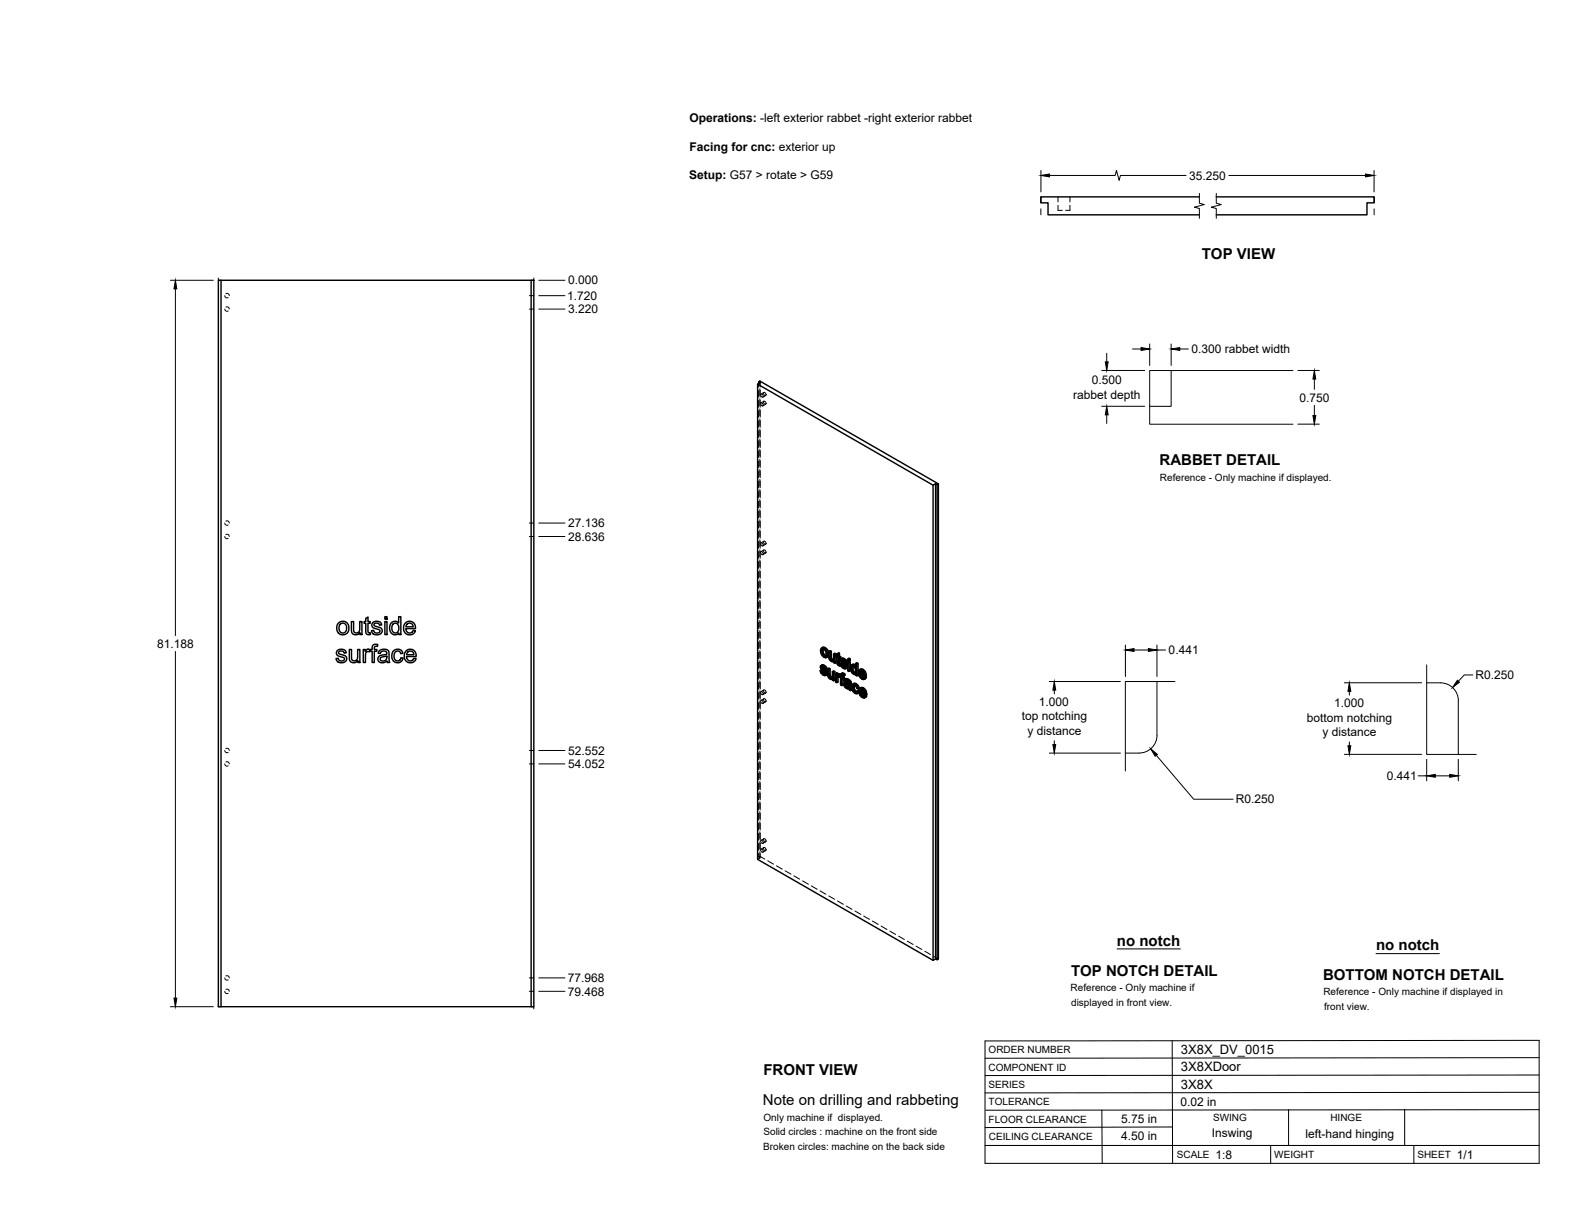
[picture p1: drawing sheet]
<svg xmlns="http://www.w3.org/2000/svg" width="559mm" height="432mm" viewBox="0 0 559 432" stroke-linecap="round" stroke-linejoin="round" font-family="sans-serif">
<!-- layer: Hidden -->
<g fill="none" stroke="#000" stroke-width=".35">
<path d="M375.4 72.8v1.8h1.5M375.4 69.9v1.7M379.6 72.8v1.8h-1.5M379.6 69.9v1.7M79.8 109.7l.4 .6h.7M79.8 104.9l.4 .7h.7M80.1 109l.8-.1 .4 .8M80.1 104.2h.8l.4 .7M269.2 136.1v1.2M269.2 138.5v2.4M269.6 135.2v1.6M269.6 137.9v2.4"/>
<path d="M269.7 135.8v1.5M269.7 138.5v2.4M269.9 139.9a.55 .55 0 0 1 .8 .3 .55 .55 0 0 1-.3 .7l-.4-.4zM271 139.3a.6 .6 0 0 1 .7 .3 .6 .6 0 0 1-.3 .8l-.4-.5zM271 139.2l-1 .6M269.2 142.1v2.4M269.2 145.7v2.3M269.2 149.2v2.4M269.2 152.8v2.4M269.2 156.4v2.4M269.2 160v2.3M269.6 141.5v2.4"/>
<path d="M269.6 145.1v2.4M269.6 148.7v2.3M269.6 152.2v2.4M269.6 155.8v2.4M269.6 159.4v2.4M269.7 142.1v2.4M269.7 145.7v2.3M269.7 149.2v2.4M269.7 152.8v2.4M269.7 156.4v2.4M269.7 160v2.3M270 143a.56 .56 0 0 1 .7 .3 .56 .56 0 0 1-.3 .7l-.5-.6z"/>
<path d="M271 142.4a.58 .58 0 0 1 .7 .3 .58 .58 0 0 1-.3 .8l-.4-.5zM271 142.3l-1 .6M271.7 143.4l-1 .6M271.7 140.3l-1 .6M269.2 163.5v2.4M269.2 167.1v2.4M269.2 170.7v2.4M269.2 174.2v2.4M269.2 177.8v2.4M269.6 163v2.3M269.6 166.5v2.4M269.6 170.1v2.4"/>
<path d="M269.6 173.7v2.4M269.6 177.2v2.4M269.7 163.5v2.4M269.7 167.1v2.4M269.7 170.7v2.4M269.7 174.2v2.4M269.7 177.8v2.4M79.8 190.4l.4 .6h.7M79.8 185.6l.4 .7h.7M80.1 189.7h.9l.3 .7M80.1 184.9h.9l.3 .7M269.2 181.4v2.4"/>
<path d="M269.2 185v2.3M269.2 188.5v2.4M269.2 192.1v2.4M269.2 195.7v2.4M269.2 199.2v2.4M269.6 180.8v2.4M269.6 184.4v2.4M269.6 188v2.4M269.6 191.5v2.4M269.6 195.1v2.4M269.6 198.7v2.4M269.7 181.4v2.4"/>
<path d="M269.7 185v2.3M269.7 188.5v2.4M269.7 192.1v2.4M269.7 195.7v2.4M269.7 199.2v2.4M269.9 195.8a.58 .58 0 0 1 .8 .3 .58 .58 0 0 1-.3 .7l-.4-.4zM270 192.6a.6 .6 0 0 1 .7 .4 .6 .6 0 0 1-.3 .7l-.4-.4zM271 195.2a.6 .6 0 0 1 .7 .3 .6 .6 0 0 1-.3 .8l-.4-.5zM271 192a.56 .56 0 0 1 .7 .4 .56 .56 0 0 1-.3 .7l-.5-.6zM271 195.1l-1 .6M271 192l-1 .6M271.7 196.2l-1 .6"/>
<path d="M271.7 193.1l-1 .6M269.2 202.8v2.4M269.2 206.4v2.4M269.2 210v2.3M269.2 213.5v2.4M269.2 217.1v2.4M269.6 202.2v2.4M269.6 205.8v2.4M269.6 209.4v2.4M269.6 213v2.3M269.6 216.5v2.4M269.7 202.8v2.4"/>
<path d="M269.7 206.4v2.4M269.7 210v2.3M269.7 213.5v2.4M269.7 217.1v2.4M269.2 220.7v2.4M269.2 224.3v2.3M269.2 227.8v2.4M269.2 231.4v2.4M269.2 235v2.3M269.2 238.5v2.4M269.6 220.1v2.4M269.6 223.7v2.4"/>
<path d="M269.6 227.2v2.4M269.6 230.8v2.4M269.6 234.4v2.4M269.6 238v2.3M269.7 220.7v2.4M269.7 224.3v2.3M269.7 227.8v2.4M269.7 231.4v2.4M269.7 235v2.3M269.7 238.5v2.4M291.4 237.7l.4 .9M291.5 236.4l-.5 .2"/>
<path d="M291.6 236.1l-.5 .2M291.6 230.7l-.5 .2M291.6 237.7l.3 .3M291.6 236.8l-.5 .3M291.7 235.9l-.2 .8 .7 .9a1.19 1.19 0 0 1 .9 1.3h-.4M291.8 238.6l.7 .7 .8 .1M291.8 238.6l-.5 .2M291.9 237.8l-.1 .1M291.9 237.3l-.5 .3M291.9 232l.9 .9 .9 .1M291.9 232l-.4 .3M291.9 236.6h-.1"/>
<path d="M292 229.6l-.4 .9 .3 1.5M292 236.4l-.5 .2M292.1 236.4l-.5 .2M292.2 230.2l-.1 .2M292.2 230.2l.8 .2 .5 .9v.9l-.5 .4M292.2 230.2l-.4 .2M292.5 236.5l-.5 .2a.33 .33 0 0 1 .2-.4 .33 .33 0 0 1 .4 .3l.9 .9M292.5 239.3l-.4 .2M292.6 237.4l.3 .3M292.8 230.2l-.5 .3M292.8 232.9l-.5 .3M292.9 236.9l-.5 .2"/>
<path d="M293 239l-.4 .2M293 238.4l-.5 .2M293.1 237.3l-.5 .3M293.1 239.5l-.5 .2M293.1 238.7l-.4 .3M293.3 230.8l-.4 .3M293.3 232.5l-.4 .3M293.4 233.1l-.4 .3M293.6 231.8l-.5 .2M294.1 237.1l.2 2.8 .8 .8 .7-.1v.5l.4 .2M294.1 239.4l-.4 .3M294.3 239.9l-.5 .3"/>
<path d="M294.5 230.8l.2 2.9 .8 .8 .7-.1v.4l.4 .3M294.5 233.2l-.4 .2M294.7 233.7l-.5 .2M295 234.1l-.5 .2M295.4 234.4l-.4 .3M295.8 238l-.1 2.1-.4 .3M296 234.1l-.4 .3M296.1 234l-.5 .3 .3-.2M296.2 231.8v2l-.5 .3M296.2 234.8l-.4 .3M296.2 234.4l-.4 .3M296.9 238.7v3l.4 .3"/>
<path d="M297.1 232.3l-.2 .1M297.3 239.4l-.5 .2M297.4 231.8v.7l-.3-.2v.4l.3 .2 .1 2.4 .8 .8-.2-.6M297.4 232.5l-.8 .5v-.4M297.4 232.9l-.5 .3M297.4 239.8l-.1 .1M297.5 235.3l-.5 .2M297.5 239.2l-.2 .1M297.5 239.7l-.4 .2M297.6 239.6l-.5 .3M297.6 235.6l-.4 .3M297.8 239.7l-.4 .2 .3-.3 .5 .4 .1-.4 .4 .5v2.6l.4 .3"/>
<path d="M297.8 233.2l-.4 .2M298 235.9l-.4 .3M298.3 233.4l-.5-.2v.5M298.3 239.6l-.5 .2M298.3 239.9l-.4 .3 .3-.2M298.3 239.6l-.5 .3M298.3 235.6h-.2M298.3 236.1h-.1M298.5 235.3l.4 .9M298.6 234l-.4 .3M298.7 239.7l-.5 .3M298.7 233.7l-.5 .2"/>
<path d="M298.7 235.3l.3 .3M298.7 234.5l-.4 .2M298.7 239l-.4 .2M298.8 233.6l-.2 .7 .7 .9a1.11 1.11 0 0 1 .9 1.3h-.4l.4-.2M298.9 238.8l-.2 .9-.4-.2M298.9 236.2l.8 .7 .8 .1M298.9 236.2l-.5 .3M299 235.4l-.1 .1M299 234.9l-.5 .3M299 234.2l-.1 .1M299.1 234.3a.33 .33 0 0 1 .2-.4 .33 .33 0 0 1 .4 .3l.5 .7 .4 .2M299.1 234l-.4 .3"/>
<path d="M299.2 234l-.5 .3M299.2 239.4l-.5 .2M299.5 239.4l-.5 .3M299.6 234.1l-.5 .3M299.7 236.9l-.5 .2M299.7 235l.3 .3M299.7 239.6l-.4-.2-.2 .3M300 234.5l-.4 .2M300.1 236.6l-.4 .2 .4-.2M300.1 236l-.4 .2M300.2 234.9l-.5 .3M300.2 237.1l-.5 .2"/>
<path d="M301.2 234.7v3l.5 .3M301.2 233.6v.5l.5 .3M301.2 237.7l-.4 .3M301.2 234.1l-.4 .3M302.2 236.7l-.5 .3M302.3 236l-.4 .3M302.3 237.7l-.4 .2M302.5 235.8l-.3 .5v1a1.49 1.49 0 0 0 1.8 1.7v.3l.4 .3M302.7 238.4l-.4 .3M302.8 236.3l-.1 .2M302.8 236.3l.7 .1 .5 .8v1.2l-.5 .3M302.8 236.3l-.3 .2"/>
<path d="M302.9 236.2l-.5 .3M303.3 239l-.4 .2M303.3 236.3l-.4 .2M303.7 236.2l-.1 .1M303.8 238.6l-.4 .2M303.8 236.9l-.4 .2M304 235.2v1.4l-.4-.6M304 236.6l-.4 .3M304 239.3l-.4 .3M304 239l-.4 .2M304 237.9l-.4 .2M305 238.4l-.5 .3"/>
<path d="M305.3 239.7l-.4 .3M305.3 237.4l-.3 .7 .3 1.6 .9 1 .9 .1M305.4 238.8l-.4 .2M305.5 239.3l-.1-.5 2 1.1M305.7 237.9l-.2 .2M305.7 237.9l.8 .3 .4 1-.6-.3M305.7 237.9l-.5 .2M306.2 237.9l-.4 .3M306.7 238.5l-.4 .3M306.9 239.2l-.4 .3M269.2 242.1v2.4M269.2 245.7v2.4"/>
<path d="M269.2 249.3v2.3M269.2 252.8v2.4M269.2 256.4v2.4M269.2 260v2.4M269.6 241.5v2.4M269.6 245.1v2.4M269.6 248.7v2.4M269.6 252.3v2.3M269.6 255.8v2.4M269.6 259.4v2.4M269.7 242.1v2.4M269.7 245.7v2.4"/>
<path d="M269.7 249.3v2.3M269.7 252.8v2.4M269.7 256.4v2.4M269.7 260v2.4M270 248.5a.56 .56 0 0 1 .7 .4 .56 .56 0 0 1-.3 .7l-.5-.7zM270 245.4a.56 .56 0 0 1 .7 .3 .56 .56 0 0 1-.3 .8l-.5-.7zM271 248a.58 .58 0 0 1 .7 .3 .58 .58 0 0 1-.3 .7l-.4-.4zM271 244.8a.6 .6 0 0 1 .7 .4 .6 .6 0 0 1-.3 .7l-.4-.4zM271 247.9l-1 .6M271 244.8l-1 .6M271.7 249l-1 .6M271.7 245.9l-1 .6"/>
<path d="M294.6 240.3l-.5 .3M295 240.7l-.5 .2M295.4 240.4l-.2 .1M295.6 240.3l-.5 .3M295.7 240.2l-.4 .3M295.8 240.6l-.4 .3M295.8 241.1l-.4 .2M296.9 241.7l-.5 .3M298.7 242.7l-.5 .3M298.7 240.1l-.5 .3M299.1 240.4l-.4 .2M299.6 240.7l-.5-.3v.5"/>
<path d="M299.8 242.6l-.4 .2M299.9 241.3l-.5 .2M299.9 242.2l-.5 .3M300 242.1l-.2 .7 .2 .5 .8 .7 .9 .1 .1 .4M300 243.3l-.4 .3M300.1 240.9l-.5 .2M300.1 240.8l-.2 .5 .4 .3M300.2 242.9l.4-.3a.75 .75 0 0 1 .8 .2 .75 .75 0 0 1 .1 .8l-.4 .2M300.3 241.6a.86 .86 0 0 1 1 0 .86 .86 0 0 1 .3 .9l-.4-.1M300.4 242.6l-.4 .2 .4-.2M300.5 242.6l-.4 .2M300.5 241.3l-.4 .2"/>
<path d="M300.7 244l-.5 .2M301 241.4l-.5 .3M301.2 244.1l-.5 .3M301.4 243.7l-.4 .3M301.5 241.9l-.4 .2M301.6 243.6l-.5 .3 .2-.1M301.6 242.9l-.4 .3M301.6 242.5l-.4 .3M301.6 242.4l-.4 .2M301.7 244.1l-.5 .2M301.8 244.5l.4 .3M301.8 244.5l-.5 .3"/>
<path d="M302.6 243.5l-.4 .3M302.8 242.7l-.5 .3M302.9 244.9l-.4 .2M303 242.5l-.4 1 .3 1.4 .9 .8 .7 .2M303.1 243.2a.77 .77 0 0 1 1-.1 .77 .77 0 0 1 .3 .9l.4 .2M303.3 243l-.5 .2M303.8 245.7l-.4 .3M303.8 243l-.4 .3M304.2 243.4l-.4 .3M304.2 245.4h-.2M304.2 245.4l-.4 .3M304.4 244l-.4 .2"/>
<path d="M304.5 245l-.3 .4M304.7 245.1l.2 .2-.2 .4M304.9 245.3l-.2 .1M305.1 245l-.4 .2M305.5 244l-.4 .8 .4 1.5 .9 .9 .8 .1M305.5 246.3l-.5 .2M305.6 245.3l-.5 .3M305.7 245.9l-.1-.6 1.9 1.1M305.8 244.4l-.2 .2M305.8 244.4l.9 .4 .3 1-.5-.4M305.8 244.4l-.4 .3M306.2 240.7l-.4 .2"/>
<path d="M306.3 244.5l-.4 .3M306.4 247.2l-.5 .3M306.4 240.3h.2M306.6 246.9h.2M306.7 240.3l-.4 .2 .3-.2M306.8 246.9l-.4 .2M306.9 245.1l-.5 .2M306.9 240l-.1 .1M307 240.8l-.5 .3M307 240.1l-.4 .2M307 245.8l-.4 .2M307 246.6h.1"/>
<path d="M307.1 247.4l-.4 .3M307.1 246.7l-.3 .2M79.8 271l.4 .7h.7M79.8 266.3l.4 .7h.7M80.1 270.4l.8-.1 .4 .7M80.1 265.6h.8l.4 .7M269.2 263.5v2.4M269.2 267.1v2.4M269.2 270.7v2.4M269.2 274.3v2.3M269.2 277.8v2.4M269.6 263v2.3"/>
<path d="M269.6 266.6v2.3M269.6 270.1v2.4M269.6 273.7v2.4M269.6 277.3v2.4M269.7 263.5v2.4M269.7 267.1v2.4M269.7 270.7v2.4M269.7 274.3v2.3M269.7 277.8v2.4M269.2 281.4v2.4M269.2 285v2.4M269.2 288.5v2.4"/>
<path d="M269.2 292.1v2.4M269.2 295.7v2.4M269.2 299.3v2.3M269.6 280.8v2.4M269.6 284.4v2.4M269.6 288v2.4M269.6 291.5v2.4M269.6 295.1v2.4M269.6 298.7v2.4M269.7 281.4v2.4M269.7 285v2.4M269.7 288.5v2.4"/>
<path d="M269.7 292.1v2.4M269.7 295.7v2.4M269.7 299.3v2.3M269.9 298.2a.58 .58 0 0 1 .8 .3 .58 .58 0 0 1-.3 .8l-.4-.5zM271 297.6a.6 .6 0 0 1 .7 .4 .6 .6 0 0 1-.3 .7l-.4-.5zM271 297.6l-1 .6M271.7 298.7l-1 .6M269.2 302.8v1.3M269.6 303.8l-.4 .3 .5 .3-.9 .5M269.6 303.8l1.7 1M269.6 302.3v1.5M269.7 302.8v1.6"/>
<path d="M269.9 301.3a.55 .55 0 0 1 .8 .3 .55 .55 0 0 1-.3 .8l-.4-.5zM271 300.7a.6 .6 0 0 1 .7 .4 .6 .6 0 0 1-.3 .7l-.4-.4zM271 300.7l-1 .6M271.7 301.8l-1 .6M272.4 305.4l2 1.2M275.5 307.2l2 1.2M278.6 309l2 1.2M281.7 310.7l2 1.2M284.8 312.5l2 1.2M287.8 314.3l2.1 1.2M291 316.1l2 1.2M294 317.9l2.1 1.2"/>
<path d="M297.1 319.7l2.1 1.2M300.2 321.5l2.1 1.1M303.3 323.2l2.1 1.2M306.4 325l2.1 1.2M309.5 326.8l2.1 1.2M312.6 328.6l2.1 1.2M315.7 330.4l2.1 1.2M318.8 332.1l2.1 1.2M321.9 333.9l2.1 1.2M325 335.7l2.1 1.2M328.1 337.5l2.1 1.2M331.2 339.3l1.7 1"/>
<path d="M79.8 351.7l.4 .7h.7M79.8 347l.4 .7h.7M80.1 351h.8l.4 .7M80.1 346.3l.8-.1 .4 .8"/>
</g>
<!-- layer: Visible -->
<g fill="none" stroke="#000" stroke-width=".51">
<path d="M425.5 69.9h-56.2v2.1h2.5v4.2h53.7M431.5 69.9h56v2.1h-2.5v4.2h-53.5M78.4 99.4h110M188.4 99.4h1v257.8h-1zM268.8 136.3l62.2 35.8M269.2 135.5l.5 .3-.9 .5v168.6l62.2 35.8M269.2 136.1v-.6l.4-.3 63.3 36.5M331 172.1l.9-.5v168.6l-.9 .5zM331.9 171.6l.6 .3v168.6l-.6-.3M332.5 171.9l.4-.2v168.6l-.4 .2M129.8 219.4l.8-.5v1.6h.7v.6h-.7v2.9l.2 .5h.5l.1 .6a1.14 1.14 0 0 1-1.3-.1 1.14 1.14 0 0 1-.3-1.2v-2.7h-.6v-.6h.6zM136.5 218.8h.8v.9h-.8z"/>
<path d="M119.7 230.8l.8-.4a1.7 1.7 0 0 1 2.4 1.2l-.8 .1a.96 .96 0 0 0-1-.8 .96 .96 0 0 0-.9 1l1 .4a1.53 1.53 0 0 1 1.8 1.8 2.03 2.03 0 0 1-2 1.1 2.03 2.03 0 0 1-1.8-1.5l.8-.1a1.08 1.08 0 0 0 1.1 1 1.08 1.08 0 0 0 1-1.1l-.4-.3a2.24 2.24 0 0 1-2.3-1.3zM120.2 220.9l.7-.4a2.33 2.33 0 0 1 2.9 2.8 2.33 2.33 0 0 1-3.7 1.3 2.88 2.88 0 0 1 .1-3.7zM120.6 221.5l.7-.4a1.73 1.73 0 0 1 1.7 1.8 1.73 1.73 0 0 1-1.7 1.7l-.3-.2a2.21 2.21 0 0 1-.4-2.9zM123.9 230.4h.8v2.6a1.15 1.15 0 0 0 1.2 1.5 1.15 1.15 0 0 0 1-1.6v-2.5h.8v4.7h-.7v-.7a1.65 1.65 0 0 1-2 .7 1.65 1.65 0 0 1-1.1-1.8zM124.7 220.5h.8v2.6a1.15 1.15 0 0 0 1.1 1.5 1.15 1.15 0 0 0 1-1.6v-2.5h.8v4.6h-.7v-.6a1.65 1.65 0 0 1-1.9 .7 1.65 1.65 0 0 1-1.1-1.8zM128.9 230.4h.7v.7a1.11 1.11 0 0 1 1.7-.5l.7-.2v-.4a1.31 1.31 0 0 1 .6-1.3 1.31 1.31 0 0 1 1.4 0l-.1 .6a.74 .74 0 0 0-1.1 .7v.4h.9v.7h-.9v4h-.8v-4h-.7v-.4l-.2 .6a.84 .84 0 0 0-.9-.1 .84 .84 0 0 0-.5 .8v3.1h-.8zM132.3 220.9l.8-.4a1.7 1.7 0 0 1 2.3 1.2l-.7 .1a.96 .96 0 0 0-1-.8 .96 .96 0 0 0-.9 .9l.6 .4a1.95 1.95 0 0 1 2.2 1.3 1.95 1.95 0 0 1-1.8 1.6 1.95 1.95 0 0 1-2-1.4l.7-.2a1.1 1.1 0 0 0 1.2 1 1.1 1.1 0 0 0 1-1l-.4-.3a2.21 2.21 0 0 1-2.4-1.3zM134.5 231a2.2 2.2 0 0 1 3.5 .4l.3 3.7h-.8l-.2-.6a1.76 1.76 0 0 1-1.9 .7 1.76 1.76 0 0 1-1.3-1.6v-.2a1.71 1.71 0 0 1 1.7-1l.4-.1a.72 .72 0 0 0 1-.6 .72 .72 0 0 0-.9-.7l-1 .2-.4 .7-.7-.1zM135 233.4l2.2-.7a1.3 1.3 0 0 1-.6 1.7 1.3 1.3 0 0 1-1.7-.6zM136.5 220.5h.8v4.6h-.8zM138.8 221a1.73 1.73 0 0 1 2.6 .1v-2.3h.8v6.3h-.7v-.5a1.89 1.89 0 0 1-2.3 .4 1.89 1.89 0 0 1-1-2.2zM139.4 221.5l.4-.3a1.76 1.76 0 0 1 1.7 1 1.76 1.76 0 0 1-.4 2l-.4 .3a1.77 1.77 0 0 1-1.7-1 1.77 1.77 0 0 1 .4-2z"/>
<path d="M139.6 231l.1-.1a1.93 1.93 0 0 1 3.2 .9l-.7 .1a1.29 1.29 0 0 0-1.7-.7 1.29 1.29 0 0 0-.7 1.7l.1 .7a1.18 1.18 0 0 0 1.3 .9 1.18 1.18 0 0 0 1-1.1l.8 .1-.3 .9a2.16 2.16 0 0 1-2.9 .4 2.16 2.16 0 0 1-.7-2.9zM143.9 220.9a2.13 2.13 0 0 1 2.5-.2 2.13 2.13 0 0 1 1 2.3h-3.4l.1 .7a1.29 1.29 0 0 0 1.3 .9 1.29 1.29 0 0 0 1.2-.9l.8 .1-.3 .6a2.32 2.32 0 0 1-3.2 .3 2.32 2.32 0 0 1-.4-3.2zM144 231a2.15 2.15 0 0 1 2.6-.4 2.15 2.15 0 0 1 1.1 2.3h-3.5l.2 .7a1.3 1.3 0 0 0 1.2 .9 1.3 1.3 0 0 0 1.2-.9l.8 .1-.3 .6a2.32 2.32 0 0 1-3.2 .3 2.32 2.32 0 0 1-.4-3.2zM144.4 221.4l1.3-.3a1.27 1.27 0 0 1 .9 1.3h-2.6zM144.7 231.4l1.2-.4a1.23 1.23 0 0 1 .9 1.3h-2.5zM291 237.9l.7 1.3 .8 .5 .5-.1M291.3 236.2l.6-.3 .8 .3 .8 1.3-.5 .3-.1-.6M291.6 231.2v-.5a.86 .86 0 0 1 1.1-.1 .86 .86 0 0 1 .4 1l-.2 1.1-.6 .1M291.6 237.7l-.6 .2 .4 .2M291.6 238.7l.5 .4 .4-.3M291.7 237.3l1 .9 .5-.2M291.8 237.9l-.4 .2 .1 .4 .6-.1"/>
<path d="M291.8 235.9l-.6 .3-.2 .4 .8 1.3a1.14 1.14 0 0 1 .8 1.3l-.5-.1M291.8 236.6l-.3 .4 .5-.2M291.8 232.2l.5 .6 .5-.3M291.9 238l.8 .9M292 236.7l.6 .7M292 236.3l.5 .4 .5-.2M292 230.9l-.4 .3v.4l.2 .6 .4-.3M292 236.8l1 1M292 236.8l-.4-.2-.1 .2M292.1 235.9l-.8 .3M292.1 230.4l.1 1.4 .8 .8M292.1 237l-.4 .3-.2-.3"/>
<path d="M292.3 230l.9 .9 .5-.2M292.5 236.1l-.5 .2-.4-.1M292.5 236.7l.4 .5 .4-.2M292.7 238.2l.3 .5 .5-.3M292.8 229.8l-.5 .2-.8-.1M292.9 237.7l.5 .5 .2 .8-.7 .7M293 238.7l.1 .5 .5-.3M293.1 239.2l-.1 .4 .5-.3M293.2 230.9l.4 1.4 .4-.3M293.4 233.1a1.62 1.62 0 0 1-2.2-1.5l-.1-1.1 .3-.5 .9-.4 .9 .4 .6 .9 .2 1-.1 .9-.7 .5M293.6 232.3l-.2 .8 .5-.3M293.6 237.3l.5 .3 .4-.3"/>
<path d="M294.1 231.1l.4 .3 .5-.3M294.1 237.6v2.2l.5-.2M294.1 239.8l.2 .4 .4-.2M294.5 231.4v2.2l.5-.3M294.5 233.6l.2 .4 .5-.3M294.7 234l.3 .3 .5-.3M295 234.3l.4 .1M295.3 238.3l.5 .2 .4-.2M295.4 234.4l.2-.1zM295.7 234.1l-.7-.6v-2.4l-.5-.3-.4 .3v2.5l.9 1.1h.8M295.7 232.1l.5 .2 .4-.2M295.8 238.5v3.1l.4-.3v-3l-.4-.3-.5 .3v1.8l-.3 .5 .2-.1"/>
<path d="M295.8 234.7v.4l.4 .2M295.8 234.7l-.2 .1M296.2 232.3v3l.4-.2v-3l-.4-.3-.5 .3v2.1M296.6 233l.3 .2 .2 2.5 .7 .6 .4-.2M296.9 232.4l-.3 .2 .3 .1v-.7l.9-.3v1l.5 .3v.4l-.5 .3v-.4M297.3 239.3v-.4l-.4-.2-.5 .3v3l.5 .2M297.3 239.9l-.3 .2-.1 .5 .4-.2M297.3 238.9l-.5 .3-.4-.2M297.4 239.9l-.1 2.1-.4 .2v-1.6M297.4 239.9l.5 .3M297.4 239.9l-.4 .2M297.4 232v1l.4-.3"/>
<path d="M297.4 233l.4 .3 .5-.3M297.4 239.4l.4 .4M297.6 239.1l-.8 .5v-.4M297.6 235.7l.2 .1M297.8 231.7l-.9 .3M297.8 239.8v.4M297.8 239.9l-.1 .3M297.8 235.8l.1 .5M297.9 239.2l-.8 .2M297.9 235.2l-.5 .3v-2.1l.4 .3v1.4l.3 .4M297.9 235.4l-.5 .1M298.1 235.5l.7 1.4 .8 .4 .5-.1"/>
<path d="M298.1 235.5l-.6 .1M298.1 235.5h.1M298.1 235.6l-.3 .2M298.4 233.8l.6-.3 .8 .3 .8 1.3-.5 .3-.1-.6M298.4 239.1l.8-.3 .6 .4-.1 .4-.4 .3 .1-.4M298.6 234.4l.1-.1 .6 .1 .4 .8 .4 .2M298.7 235.3l-.6 .2 .4 .2M298.7 236.3l.5 .4 .5-.2M298.8 234.9l1 1 .5-.3M298.9 235.5l-.4 .2 .1 .4 .6-.1M298.9 234.3l-.3 .4 .5-.3M298.9 233.5l-.6 .4-.1 .6 1.6 2.1"/>
<path d="M299 238.8l-.7 .3-.1 .9-.4-.2 .4-.3-.3-.3M299 239.2l.4 .3 .4-.3M299 235.6l.8 .9M299.1 234.3l.6 .7M299.1 239.7l.5 .6v.4l-.4 .2v-.4M299.1 233.9l.6 .5 .4-.3M299.2 236.7l.5 .1M299.2 233.5l-.8 .3M299.3 234.6l-.5 .3-.2-.2M299.3 239.9l-.6-.3v.6l.4-.2M299.4 238.9l-.4 .3-.5-.2M299.6 233.7l-.5 .2-.4-.1"/>
<path d="M299.7 234.4l.3 .4 .4-.2M299.8 236.6l-.1 .2M299.8 235.9l.3 .4 .5-.3M300 235.3l.6 .7 .1 .6-.7 .7M300.1 236.3l.1 .5 .5-.3M300.2 236.8l-.1 .4 .5-.3M300.8 233.8l.4 .3 .5-.3M301.2 234.7l.5 .3v3l-.5 .2v-3M301.2 234.7l-.4 .3v3l.4 .2M301.2 234.1v.6l.5-.3v-.6l-.5-.2-.4 .2v.6l.4 .3M301.7 235l-.5 .2-.4-.2M302.1 236l.6-.3 .9 .3"/>
<path d="M302.4 238.3l.5 .5 .4-.2M302.4 236.5l.6 .1 .6 1-.1 1.1-.6 .1M302.5 236.5l-.3 .8M302.6 237l-.4 .3v.5l.2 .5 .5-.3M302.7 236.5l.1 1.4 .7 .8M302.7 235.7l-.5 .2a2.01 2.01 0 0 0 1.3 3.4l.1-.1M302.8 236.1l.5 .3M303.3 235.8l-.5 .3-.6-.2M303.6 235.4l.4 .3 .4-.3M303.6 239.2v.4l.4 .2M303.6 239.2l-.2 .1M304 235.7v4.1l.4-.2v-4.2l-.4-.2-.4 .2v1.5l-.3-.5 .3-.1"/>
<path d="M305.2 239.9l.6 .6 .4-.3M305.5 238.4l-.5 .2 1.5 .9-.6-1.2a.48 .48 0 0 0-.6-.2 .48 .48 0 0 0-.3 .5M305.5 238.1v.3l.8 .5M305.5 239.3l.9 1M305.7 239.7l-.5 .2-.2-.9 1.9 1.1M305.8 237.8l.8 .9 .4-.3M306.2 237.5l-.4 .3-.9-.1M306.6 238.7l.3 1.3 .5-.2M294.3 240.2l.3 .3 .5-.2M294.6 240.5l.4 .1M295.3 240.4l-.7-.7-.1-2.4-.4-.2-.5 .2 .1 2.6 .8 1h.9M295.4 240.9v.4l.4 .3"/>
<path d="M295.4 240.9l-.2 .1M297.8 240.2l.4 .2v2.6l.5 .2M298.7 240.2l.5 .3 .4-.2M299.1 240.9v2.1l-.4 .2v-2.6l.5 .3M299.6 242.4l.6-.3 1 .3M299.7 241.1l1-.2 1.2 .9 .3 3-.4 .2-.2-.4M299.9 242.9l.3-.1a.78 .78 0 0 1 .9 1M300 243.5l.4 .4 .4-.3M300 242.8l-.2 .3M300.1 242.1l-.7 .6 .2 .9 .9 .7h.7l.1 .5 .5 .2M300.2 242.9l-.4 .2 .1 .3 .5-.1M300.3 242.9l.2 .5 .6 .4"/>
<path d="M300.3 241.6l-.4 .1a.96 .96 0 0 1 1.3 1.1l-1.2-.4M300.4 243.9l.4 .1M300.4 242.1l-.7 .2M300.5 240.8l-1 .5-.1 .2 .5 .4M300.6 241.3l.6 .4 .4-.3M300.8 244l.3-.1zM301.1 241l-.5 .3-.6-.3M301.2 241.7l.3 .4 .4-.3M301.5 242.1l.1 .4 .4-.2M301.6 242.5v2.1l.5-.3M302.5 242.8l.7-.4 .7 .3 .6 .5 .3 1-.4 .2-.3-.9M302.6 244l.2 1 .5-.2"/>
<path d="M302.8 245l.6 .6 .4-.3M303.1 243.8l-.5 .2 .1-.4a.63 .63 0 0 1 .7-.4 .63 .63 0 0 1 .5 .7l.1 .3 .4 .2M303.1 243.2l.1 1.3 .8 .9M303.2 242.4l-.5 .3a1.98 1.98 0 0 0 .1 2.9l.6 .5h.7M303.4 242.9l.7 .6 .4-.3M303.8 242.6l-.4 .3-.7-.2M304 245.2l-.2 .5-.4-.1M304.7 245.4l-.6 .7 .6-.4M304.7 245.1l-.2-.1-.5 .2 .4 .3M305.4 246.5l.5 .6 .5-.3M305.6 244.9l-.4 .3 1.4 .8-.6-1.1a.48 .48 0 0 0-.5-.3 .48 .48 0 0 0-.3 .6M305.6 244.6v.3l.9 .5"/>
<path d="M305.7 245.9l.9 1M305.8 240.5l.4 .1M305.8 246.2l-.4 .3-.3-.9 2 1.1M305.9 244.3l.8 .9 .5-.2M305.9 247.1h.4M306.3 244.1l-.4 .2-.9-.1M306.5 240.3l.4 .3 .5-.3M306.5 240.3l-.2 .2M306.6 246.8l.5 .4 .4-.3M306.6 246.8l-.2 .3M306.7 245.2l.4 1.4 .4-.3M306.8 240.1l-.3 .2"/>
<path d="M306.9 240l.5-.1v-.6l-.7-1.4-1-.6-.8 .4-.4 1 .4 1.3 1.3 1.1 .5-.1 .2-.4M307 246.6l-.4 .2M307 240.1l.3 .4-.7 .5M307.1 246.6l.4-.2v-.4l-.6-1.5-1-.6-.9 .3-.3 1.2 .4 1.3 1.3 1 .7-.5M307.1 246.7l.4 .2-.7 .7M78.4 357.2v-257.8h-.9v257.8h110.9"/>
</g>
<!-- layer: Reference -->
<g fill="none" stroke="#000" stroke-width=".35">
<path d="M369.3 69.9v2.1M369.3 74.1v2.1M487.5 69.9v2.1M487.5 74.1v2.1M77.5 98.6v.8h.8M189.4 98.6v.8h-.8M187.8 104.9h1.6M187.8 109.7h1.6M415.5 131.5v12.7h-7.6M458.7 131.5h-50.8v19h50.8M187.8 185.6h1.6M187.8 190.4h1.6"/>
<path d="M506.2 235.9v31.8h17.6M410.5 241.8v19a6.4 6.4 0 0 1-6.4 6.4M416.9 241.8h-17.6v31.8M506.2 242.3a13 13 0 0 1 7.8 .7 6.3 6.3 0 0 1 3.4 5.6v19.1M187.8 266.3h1.6M187.8 271h1.6M399.3 267.2h4.8M77.5 356.4v.8h.8M187.8 351.7h1.6M187.8 347h1.6M188.6 357.2h.8v.8"/>
</g>
<!-- layer: Hidden Narrow -->
<path d="M292.5 237.9l-.4 .3M294.1 239l-.5 .2M294.5 232.7l-.4 .3M295.8 239.6l-.5 .3M296.2 233.4l-.5 .3M297.4 234.6l-.5 .3M298.7 239.4l-.5 .2M299.1 239.7h.1M299.7 235.5l-.5 .3M300.9 242.7l-.4 .3M301.6 243.1l-.4 .3" fill="none" stroke="#000" stroke-width=".35"/>
<!-- layer: Visible Narrow -->
<path d="M292.5 237.4l-.4 .2M294.5 239l-.4 .3M295 232.8l-.5 .2M297.8 234.9l-.4 .3M299.1 239.7l-.4 .2M299.7 235l-.5 .2M300.8 242.2l-.4 .3M302.1 242.7l-.5 .3M302.1 243.4l-.5 .3" fill="none" stroke="#000" stroke-width=".35"/>
<!-- layer: Titleblock -->
<g fill="none" stroke="#000" stroke-width=".36">
<path d="M349.5 369.3l196.6-.2v43.7h-196.6zM415.9 369.3l.1 43.5M546.1 375.3l-196.6 .2M390.9 393.9l.2 18.9M416 399.9l-66.5 .2M457.2 393.7v12.7M498.4 393.6v12.7M546.1 393.7l-196.3 .2M546.1 387.6l-196.6 .2M546.1 381.4l-196.6 .2M349.5 406.4h196.6M450.8 406.4v6.4"/>
<path d="M501.6 406.4v6.4"/>
</g>
<!-- layer: FD_Dimensions -->
<g fill="none" stroke="#000" stroke-width=".35">
<path d="M369.3 60.5v7.6M372.4 62.3h23.2l.5-1.8 1 3.5 .4-1.7h23.3M436 62.3h48.5M487.5 60.5v7.6M60.5 99.4h15.2M191.2 99.4h9.2M62.2 102.5v123M191.2 104.9h9.2M191.2 109.7h9.2M390.9 131.4h15.2M392.7 125.3v3.1M401.8 123.8h3.1"/>
<path d="M407.9 122v7.7M415.5 122v7.7M418.6 123.8h3M460.5 131.4h7.6M466.3 134.5v3.7M390.9 144.1h15.2M392.7 147.2v3M460.5 150.5h7.6M466.3 143.8v3.6M191.2 185.6h9.2M191.2 190.4h9.2M62.2 231.1v123"/>
<path d="M399.3 228.9v11.1M402.3 230.6h5.1M410.5 228.9v11.1M410.5 230.6h3M522.6 239.5h-3.1l-2.1 2.2M372.3 241.8h25.2M374.1 244.9v1.3M477 242.3h27.4M478.7 245.3v1.3M191.2 266.3h9.2M191.2 271h9.2M372.3 267.2h25.2"/>
<path d="M374.1 262.8v1.4M410.3 268l13.2 15.6h14M477 267.7h27.4M478.7 263.3v1.3M503.1 275.3h3.1M506.2 269.4v7.7M509.2 275.3h5.1M517.4 269.4v7.7M60.5 357.2h15.2M191.2 347h9.2M191.2 351.7h9.2"/>
</g>
<g fill="#000" stroke="#000" stroke-width=".35">
<path d="M369.3 62.3l3.1-.6v1.1zM484.5 61.7l3 .6-3 .5zM62.2 99.4l.5 3.1h-1zM392.2 128.4h1l-.5 3zM404.9 123.3l3 .5-3 .5zM415.5 123.8l3.1-.5v1zM466.3 131.4l.5 3.1h-1zM392.7 144.1l.5 3.1h-1zM465.8 147.4h1l-.5 3.1zM399.3 230.6l3-.5v1zM407.4 230.1l3.1 .5-3.1 .5zM374.1 241.8l.5 3.1h-1.1z"/>
<path d="M478.7 242.3l.6 3h-1.1zM517.1 241.4l.7 .7-2.4 1.8zM373.5 264.2h1.1l-.5 3zM408.3 265.7l2.3 2-.7 .6zM478.2 264.6h1.1l-.6 3.1zM506.2 275.3l3-.5v1zM514.3 274.8l3.1 .5-3.1 .5zM61.7 354.1h1l-.5 3.1z"/>
</g>
<!-- layer: Break Lines -->
<path d="M425.5 68.6v3.5l1.8 .5-3.5 .9 1.7 .5v3.5M431.5 68.6v3.5l1.8 .5-3.5 .9 1.7 .5v3.5" fill="none" stroke="#000" stroke-width=".35"/>
<!-- layer: Notes -->
<path d="M396.3 336.7h22.5M488.2 338.3h22.5" fill="none" stroke="#000" stroke-width=".35"/>
<g font-size="5.3">
<text x="426.4" y="92.1">TOP VIEW</text>
<text x="411.4" y="165.1">RABBET DETAIL</text>
<text x="396.3" y="335.5">no notch</text>
<text x="488.2" y="337.2">no notch</text>
<text x="380" y="346.1">TOP NOTCH DETAIL</text>
<text x="469.4" y="347.5">BOTTOM NOTCH DETAIL</text>
<text x="270.9" y="381.4">FRONT VIEW</text>
<text x="270.7" y="392.2">Note on drilling and rabbeting</text>
</g>
<g font-size="4.6">
<text x="419" y="373.8">3X8X_DV_0015</text>
<text x="419" y="380.1">3X8XDoor</text>
<text x="419" y="386.2">3X8X</text>
</g>
<g font-size="4.3">
<text x="244.6" y="43.2">Operations: -left exterior rabbet -right exterior rabbet</text>
<text x="244.6" y="53.4">Facing for cnc: exterior up</text>
<text x="244.5" y="63.6">Setup: G57 &gt; rotate &gt; G59</text>
<text x="421.9" y="63.7">35.250</text>
<text x="201.5" y="100.9">0.000</text>
<text x="201.2" y="106.4">1.720</text>
<text x="201.5" y="111.1">3.220</text>
<text x="422.7" y="125.3">0.300 rabbet width</text>
<text x="387.3" y="136.4">0.500</text>
<text x="380.7" y="141.5">rabbet depth</text>
<text x="461" y="142.5">0.750</text>
<text x="201.6" y="187.1">27.136</text>
<text x="201.6" y="191.9">28.636</text>
<text x="55.7" y="229.8">81.188</text>
<text x="414.6" y="232.1">0.441</text>
<text x="523.5" y="241">R0.250</text>
<text x="368.6" y="250.5">1.000</text>
<text x="473.3" y="251">1.000</text>
<text x="362.6" y="255.6">top notching</text>
<text x="463.6" y="256">bottom notching</text>
<text x="364.5" y="260.7">y distance</text>
<text x="469.2" y="261.1">y distance</text>
<text x="201.5" y="267.8">52.552</text>
<text x="201.5" y="272.5">54.052</text>
<text x="492" y="276.8">0.441</text>
<text x="438.4" y="285.1">R0.250</text>
<text x="201.5" y="348.5">77.968</text>
<text x="201.5" y="353.2">79.468</text>
<text x="418.8" y="392.4">0.02 in</text>
<text x="397.8" y="398.3">5.75 in</text>
<text x="397.7" y="404.3">4.50 in</text>
<text x="430" y="403.6">Inswing</text>
<text x="463.1" y="403.8">left-hand hinging</text>
<text x="431.3" y="411.1">1:8</text>
<text x="516.9" y="411.1">1/1</text>
</g>
<g font-size="3.5">
<text x="411.5" y="170.7">Reference - Only machine if displayed.</text>
<text x="379.9" y="351.7">Reference - Only machine if</text>
<text x="469.5" y="353.1">Reference - Only machine if displayed in</text>
<text x="380" y="356.8">displayed in front view.</text>
<text x="469.8" y="358.2">front view.</text>
<text x="350.8" y="373.6">ORDER NUMBER</text>
<text x="350.8" y="379.9">COMPONENT ID</text>
<text x="350.8" y="386.1">SERIES</text>
<text x="350.8" y="392.2">TOLERANCE</text>
<text x="270.9" y="397.7">Only machine if displayed.</text>
<text x="350.8" y="398.4">FLOOR CLEARANCE</text>
<text x="430.4" y="397.8">SWING</text>
<text x="472" y="397.7">HINGE</text>
<text x="270.8" y="407.9">Broken circles: machine on the back side</text>
<text x="270.9" y="402.8">Solid circles : machine on the front side</text>
<text x="350.8" y="404.4">CEILING CLEARANCE</text>
<text x="417.5" y="410.9">SCALE</text>
<text x="452.1" y="410.9">WEIGHT</text>
<text x="502.9" y="410.9">SHEET</text>
</g>
</svg>
